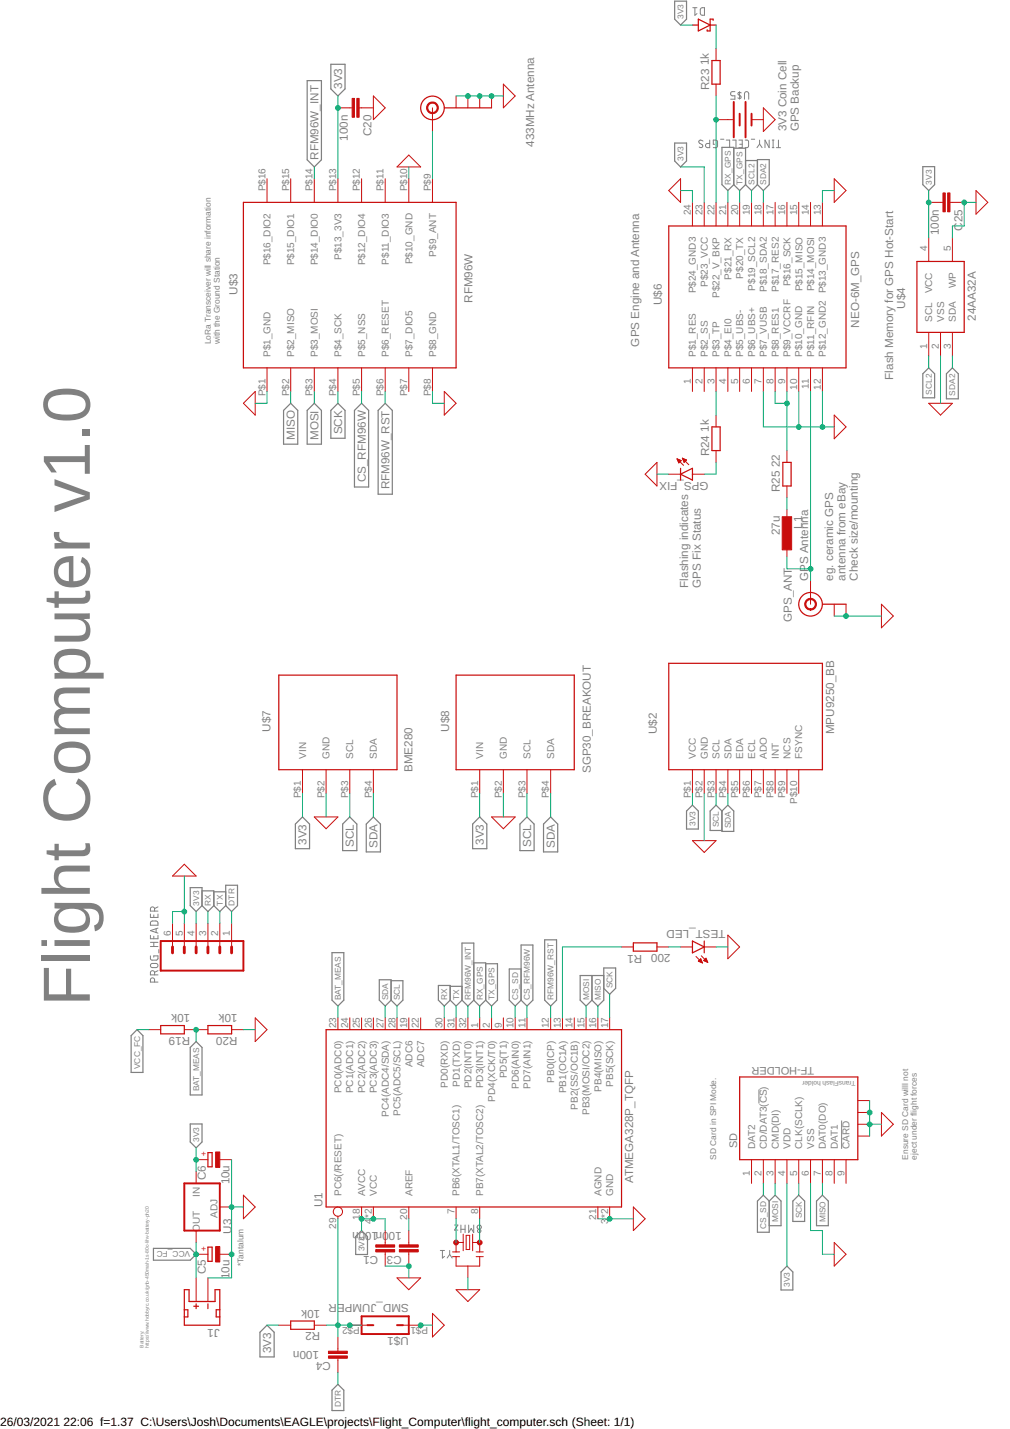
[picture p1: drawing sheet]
<svg xmlns="http://www.w3.org/2000/svg" width="297mm" height="420mm" viewBox="0 0 297 420" stroke-linecap="round" stroke-linejoin="round" font-family="sans-serif">
<g fill="none" stroke="#808080" stroke-width=".29">
<path d="M203.8 2.3h1.2M204.4 2.3v2.2l.6-.5M206.1 2.5l.3-.2h.8v2.2h-.8l-.4-.4zM216.1 26.9h-.7a.62 .62 0 0 0-.5 .7 .62 .62 0 0 0 .5 .6h.7v1h-1.2M217.5 26.9v2.3M218 27.3a.51 .51 0 0 0-.7-.2 .51 .51 0 0 0-.2 .7l.8 .5a.51 .51 0 0 1-.2 .7 .51 .51 0 0 1-.7-.2M218.9 29.2v-1.6a.62 .62 0 0 1 .7-.7 .62 .62 0 0 1 .6 .7v1.6M206.8 41.5a.64 .64 0 0 0-.8-.4 .64 .64 0 0 0-.5 .7l.9 .7a.56 .56 0 0 1 .1 .8 .56 .56 0 0 1-.9-.1M208.7 41.2v2.2h-.6a.61 .61 0 0 1-.6-.6 .61 .61 0 0 1 .6-.6h.6M210.2 42.4h-.4v-1.2l1 .1 .2 .4v1.4l-.3 .3h-.9M211.9 40.9h1M213.6 41.2h1v2.2"/>
<path d="M215.5 41.2h1v2.2M217.3 41.2h1v2.2h-1M217.6 42.4h.7M219.2 41.2h.6l.4 .5-.1 1.4-.2 .3h-.7M221 40.9h1M223.4 42.4l.7 1M223.4 42.4l-.8 1M223.4 41.2v1.2M226.2 41.2v2.2l-1.2-2.2v2.2M227.1 43.4h.5M227.1 41.2h.5M227.4 41.2v2.2"/>
<path d="M228.3 43.4h1.3M228.9 41.2v2.2M44.2 268.8v.9h2.3v-.9M44.2 275v1h2.3v-1M44.2 278.3h2.3M44.2 277.1h2.3M44.3 271l.6-.2h1.1l.4 .4 .1 .8h-2.3zM45.2 269v.7M45.2 275.3v.7M45.2 277.1v1.2M45.5 267.9v-.6a.61 .61 0 0 0-.6-.7 .61 .61 0 0 0-.7 .7v.6h2.3M45.9 273.1v1.1"/>
<path d="M46.5 272.9l-2.3 .7 2.3 .8M46.5 266.6l-1 .5M46.7 279.2v1M44.2 281.1l.1 .9 .3 .3h1.5l.3-.3 .1-.9h-1.3v.3M44.5 283.4l1.3-.1a.61 .61 0 0 1 .7 .6 .61 .61 0 0 1-.7 .6h-.9a.62 .62 0 0 1-.6-.4 .62 .62 0 0 1 .2-.7zM45.5 288.8v-.7a.61 .61 0 0 0-.6-.6 .61 .61 0 0 0-.7 .6v.7h2.3M45.5 286.6v-.6a.61 .61 0 0 0-.6-.6 .61 .61 0 0 0-.7 .6v.6h2.3M46.5 285.4l-1 .5M223.2 320.4v4M247.5 329.5v8.3M129.5 367.7h1.2M130.1 367.7v2.2l.6-.5"/>
<path d="M132.2 368.9l.8 1M132.2 368.9l-.7 1M132.2 367.7v1.2M133.7 360.2h1l-1 1.5h1M135.6 361.4h1.2M135.6 360.2v2.2M136.8 360.2v2.2M137.8 360.2v2.2l.8-1.2 .7 1.2v-2.2"/>
<circle cx="140.9" cy="360.8" r=".62"/>
<circle cx="140.9" cy="361.9" r=".49"/>
</g>
<g fill="none" stroke="#808080" stroke-width=".36">
<path d="M97.3 18.9h4.2v7.2l-2.1 2.1-2.1-2.1zM198.4 .3h3.5v5.3l-1.7 1.8-1.8-1.8zM90.3 23.7h4.2v23.3l-2.1 2.1-2.1-2.1zM198.4 42.1h3.5v5.2l-1.7 1.8-1.8-1.8zM212.3 43.3h3.5v11l-1.7 1.7-1.8-1.7zM215.8 54.3l1.7 1.7 1.8-1.7M215.8 43.6h3.5v10.7M219.3 54.3l1.7 1.7 1.8-1.7M219.3 47.2h3.5M222.8 46.9h3.4v7.4l-1.7 1.7-1.7-1.7zM271.4 49h3.5v5.3l-1.8 1.7-1.7-1.7zM99.4 118.6l2.1 2.1v8.2h-4.2v-8.2z"/>
<path d="M106.3 118.6l2.1 2.1v22.5h-4.2v-22.5zM113.3 118.6l2.1 2.1v24.6h-4.2v-24.6zM273.1 108.2l1.8 1.7v7.1h-3.5v-7.1zM278.3 109.9l1.8-1.7 1.7 1.7v7.4h-3.5zM83.4 120.7l2.1-2.1 2.1 2.1v9.9h-4.2zM90.3 120.7l2.1-2.1 2.1 2.1v9.9h-4.2zM203.6 236.7l1.8 1.8v5.3h-3.5v-5.3zM212.3 238.5l-1.7-1.8-1.7 1.8v5.7h3.4M214.1 236.7l1.7 1.8v6h-3.5v-6zM86.9 242.3l2.1-2.1 2 2.1v7.2h-4.1zM100.8 242.3l2.1-2.1 2 2.1v7.8h-4.1zM107.7 242.3l2.1-2.1 2.1 2.1v8.2h-4.2z"/>
<path d="M141.1 240.2l2.1 2.1v7.2h-4.2v-7.2zM155 240.2l2.1 2.1v7.8h-4.2v-7.8zM161.9 240.2l2.1 2.1v8.2h-4.1v-8.2zM55.9 261h3.5v5.3l-1.7 1.7-1.8-1.7zM59.4 266.3l1.8 1.7 1.7-1.7M59.4 261.9h3.5v4.4M62.9 266.3l1.7 1.7 1.8-1.7M62.9 262.2h3.5M66.4 260.3h3.4v6l-1.7 1.7-1.7-1.7zM153.2 277.9h3.5v16.2l-1.7 1.7-1.8-1.7zM160.2 276.3h3.5v17.8l-1.8 1.7-1.7-1.7zM97.6 280.1h3.5v14l-1.7 1.7-1.8-1.7z"/>
<path d="M111.5 288.1h3.5v6l-1.7 1.7-1.8-1.7zM115 288.4h3.5v5.7l-1.7 1.7-1.8-1.7M128.9 289.8h3.5v4.3l-1.7 1.7-1.8-1.7zM132.4 294.1l1.7 1.7 1.8-1.7M132.4 290h3.5M135.9 294.1l1.7 1.7 1.7-1.7M135.9 294.1v-16.8h3.4v16.8M139.3 294.1l1.8 1.7 1.7-1.7M139.3 283.1h3.5v11M142.8 283.4h3.5v10.7l-1.7 1.7-1.8-1.7M153.2 284.9h-3.4v9.2l1.7 1.7 1.7-1.7M174.1 286.8v7.3"/>
<path d="M177.6 286.8h-7v7.3l1.8 1.7 1.7-1.7M177.6 290.6l1.7 1.7 1.8-1.7v-6h-3.5v9.5l-1.8 1.7-1.7-1.7M40.3 302.7l1.7 1.8v10.8h-3.4v-10.8zM55.9 308l1.8-1.8 1.7 1.8v13.9h-3.5zM55.9 330.5h3.5v5.3l-1.7 1.7-1.8-1.7zM222.8 353.1l1.7-1.7 1.7 1.7v9.2h-3.4zM226.2 353.1l1.8-1.7 1.7 1.7v7.3h-3.5M234.9 351.4l1.7 1.7v6h-3.4v-6zM240.1 353.1l1.8-1.7 1.7 1.7v7.3h-3.5zM45.1 367.1h10.8l1.8 1.7-1.8 1.7h-10.8zM106.3 361.8l1.8 1.8v5.3h-3.5v-5.3zM231.4 372.3l1.8 1.7v5.3h-3.5v-5.3z"/>
<path d="M78.5 389.6l2.1 2.1v7.3h-4.1v-7.3zM97.6 408.7l1.8-1.7 1.7 1.7v6h-3.5z"/>
</g>
<g fill="none" stroke="#c90d0c" stroke-width=".36">
<path d="M203.6 7.4h1.8M205.4 5.6l3.5 1.8-3.5 1.7zM208.9 7.4h1.7M209.4 17.8h2.4v6.9h-2.4zM209.7 6v-.4h-.8v3.5h-.9v-.3M130.7 31.7h13.9M71.6 59.5h62.5v48.7h-62.5zM196.7 66.4h52.1v41.8h-52.1zM269.7 76.9h13.9v20.8h-13.9zM200.2 139.4l3.4-1.7v3.5zM200.2 137.7v3.5M209.4 125.5h2.4v7h-2.4z"/>
<path d="M230.2 136h2.5v6.9h-2.5zM241.9 177.7h6.9M82 198.5h34.8v27.8h-34.8zM134.1 198.5h34.8v27.8h-34.8zM196.7 195h45.2v31.3h-45.2zM186.3 277.2h6.9v2.5h-6.9zM203.6 276.7l3.5 1.7-3.5 1.8zM207.1 276.7v3.5M47.3 301.5h6.9v2.5h-6.9zM61.2 301.5h6.9v2.5h-6.9zM95.9 302.7h86.9v52.2h-86.9zM217.5 316.7h34.8v24.3h-34.8z"/>
<path d="M61.2 338.9h1.2v4.2h-1.2zM54.2 379.2h1.4v3.5h7.6v-3.5h1.4v10.4h-10.4zM61.2 366.7h1.2v4.2h-1.2zM54.2 385.1h1v2.1h-1M57 384.1h1.4M57.7 383.4v1.4M61.2 383.4v1.4M64.6 385.1h-1v2.1h1M85.5 388.4h6.9v2.4h-6.9z"/>
<circle cx="127.2" cy="31.7" r="3.5"/>
<circle cx="238.4" cy="177.7" r="3.5"/>
</g>
<g fill="none" stroke="#c90d0c" stroke-width=".29">
<path d="M210.6 14.3v3.5M99.4 31.7h4.1M105.6 31.7h4.2M109.8 28.2l3.5 3.5-3.5 3.5zM127.2 31.7v7M134.1 28.2v3.5M137.6 28.2v3.5M141.1 28.2v3.5M144.6 28.2v3.5M148 24.7l3.5 3.5-3.5 3.5zM210.6 35.2h4.9M210.6 24.7v3.5"/>
<path d="M221 35.2h3.5M224.5 31.7l3.5 3.5-3.5 3.5zM78.5 52.6v6.9M85.5 52.6v6.9M92.4 52.6v6.9M99.4 52.6v6.9M106.3 52.6v6.9M113.3 52.6v6.9M120.2 52.6v6.9M120.2 45.6l3.5 3.5h-6.9zM127.2 52.6v6.9M200.2 52.6v6.9l-3.5-3.5z"/>
<path d="M203.6 59.5v6.9M207.1 59.5v6.9M210.6 59.5v6.9M214.1 59.5v6.9M217.5 59.5v6.9M221 59.5v6.9M224.5 59.5v6.9M228 59.5v6.9M231.4 59.5v6.9M234.9 59.5v6.9M238.4 59.5v6.9M241.9 59.5v6.9"/>
<path d="M245.3 52.6l3.5 3.4-3.5 3.5zM273.1 59.5h4.2M279.4 59.5h4.2M287 56l3.5 3.5-3.5 3.5zM273.1 69.9v7M280.1 69.9v7M273.1 97.7v7M276.6 97.7v7M280.1 97.7v7M75.1 115.1v6.9l-3.5-3.4zM78.5 108.2v6.9M85.5 108.2v6.9"/>
<path d="M92.4 108.2v6.9M99.4 108.2v6.9M106.3 108.2v6.9M113.3 108.2v6.9M120.2 108.2v6.9M127.2 108.2v6.9M130.7 115.1l3.4 3.5-3.4 3.4zM203.6 108.2v6.9M207.1 108.2v6.9M210.6 108.2v6.9M214.1 108.2v6.9M217.5 108.2v6.9"/>
<path d="M221 108.2v6.9M224.5 108.2v6.9M228 108.2v6.9M231.4 108.2v6.9M234.9 108.2v6.9M238.4 108.2v6.9M241.9 108.2v6.9M273.1 118.6h7l-3.5 3.4zM193.2 136v6.9l-3.5-3.5zM196.7 139.4h3.5M199.1 134.9l1.9 1.9M199.1 134.9l1.2 .5-.7 .7z"/>
<path d="M199.2 135v.2M199.4 135v.6M199.6 135.1v.9M199.8 135.2v.8M199.9 135.3v.5M200.1 135.3v.4M200.3 135.4v.1M200.7 134.7l1.9 2M200.7 134.7l1.2 .6M200.7 134.7l.5 1.3 .7-.7M200.8 134.8v.3M201 134.9v.6"/>
<path d="M201.2 135v.9M201.4 135v.8M201.5 135.1v.5M201.7 135.2v.2M201.9 135.3h.1M203.6 139.4h3.5M210.6 122v3.5M210.6 132.5v3.5M231.4 132.5v3.5M245.3 122l3.5 3.5-3.5 3.5zM231.4 142.9v3.5M231.4 149.9v3.4"/>
<path d="M231.4 160.3v3.4M238.4 170.7v7M245.3 177.7v3.4M248.8 177.7v3.4M259.2 177.7l3.5 3.4-3.5 3.5zM89 226.3v7M95.9 226.3v7M102.9 226.3v7M109.8 226.3v7M141.1 226.3v7M148 226.3v7M155 226.3v7"/>
<path d="M161.9 226.3v7M203.6 226.3v7M207.1 226.3v7M210.6 226.3v7M214.1 226.3v7M217.5 226.3v7M221 226.3v7M224.5 226.3v7M228 226.3v7M231.4 226.3v7M234.9 226.3v7M54.2 254.1l3.5 3.5h-7z"/>
<path d="M92.4 240.2h7l-3.5 3.5zM144.6 240.2h6.9l-3.5 3.5zM203.6 247.2h7l-3.5 3.4zM50.7 271.5v6.9M54.2 271.5v6.9M57.7 271.5v6.9M61.2 271.5v6.9M64.6 271.5v6.9M68.1 271.5v6.9M182.8 278.4h3.5M193.2 278.4h3.5M200.2 278.4h3.4"/>
<path d="M207.1 278.4h3.5M214.1 275l3.4 3.4-3.4 3.5zM75.1 299.3l3.4 3.4-3.4 3.5zM99.4 299.3v3.4M102.9 299.3v3.4M106.3 299.3v3.4M109.8 299.3v3.4M113.3 299.3v3.4M116.8 299.3v3.4M120.2 299.3v3.4M123.7 299.3v3.4M130.7 299.3v3.4"/>
<path d="M134.1 299.3v3.4M137.6 299.3v3.4M141.1 299.3v3.4M144.6 299.3v3.4M148 299.3v3.4M151.5 299.3v3.4M155 299.3v3.4M161.9 299.3v3.4M165.4 299.3v3.4M168.9 299.3v3.4M172.4 299.3v3.4M175.8 299.3v3.4"/>
<path d="M179.3 299.3v3.4M204.7 281.2l1.9 1.9M205.4 282.6l.7-.7 .5 1.2zM205.4 282.6h.1M205.6 282.4v.3M205.8 282.2v.6M206 282v.9M206.1 282v.9M206.2 281l2 2M206.3 282.4v.6M206.5 282.9v.2M207 282.4h.1"/>
<path d="M207.2 282.2v.3M207.4 282v.6M207.5 281.8v.9M207.6 281.7l.6 1.3-1.3-.6zM207.7 281.9v.9M207.9 282.3v.5M208.1 282.8v.1M43.8 302.7h3.5M54.2 302.7h7M68.1 302.7h3.5M252.3 334h3.5M252.3 330.6h3.5"/>
<path d="M252.3 327.1h3.5M252.3 323.6h3.5M259.2 327.1l3.5 3.5-3.5 3.4zM57.7 344.5v3.4M57.7 341h3.5M64.6 354.9h3.5M64.6 341h3.5M71.6 351.4l3.5 3.5-3.5 3.5zM99.4 357.6v.8M106.3 354.9v3.5M109.8 354.9v3.5M120.2 354.9v3.5"/>
<path d="M134.1 354.9v3.5M141.1 354.9v3.5M175.8 354.9v3.5M179.3 354.9v3.5M186.3 354.9l3.4 3.5-3.4 3.4zM221 341v6.9M224.5 341v6.9M228 341v6.9M231.4 341v6.9M234.9 341v6.9M238.4 341v6.9M241.9 341v6.9"/>
<path d="M245.3 341v6.9M248.8 341v6.9M57.7 361.8v3.5M57.7 375.7v7M57.7 368.8h3.5M61.2 375.7v7M64.6 368.8h3.5M113.3 361.8v4.2M113.3 368.1v4.2M116.8 375.7h6.9l-3.5 3.5zM120.2 361.8v4.2M120.2 368.1v4.2"/>
<path d="M133.1 368.1h2.1M133.1 369.5h2.1M134.1 369.5v2.8h7v-2.8M134.1 379.2h7l-3.5 3.5zM136.2 365.3h-2.1v2.8M136.2 362.9v4.8M137.1 363.2h1v4.2h-1zM137.6 372.3v3.4M139 365.3h2.1v2.8M139 362.9v4.8M140 368.1h2.1M140 369.5h2.1"/>
<path d="M245.3 365.3l3.5 3.5-3.5 3.5zM82 389.6h3.5M92.4 389.6h3.5M99.4 393.1v4.2M99.4 399.4v4.1M102.9 389.6h5.2M118.5 389.6h5.2M127.2 386.2l3.5 3.4-3.5 3.5z"/>
<circle cx="99.4" cy="356.3" r="1.35"/>
</g>
<path d="M215.8 30v10.4M217.5 33.4v3.5M219.3 30v10.4M221 33.4v3.5M47.3 276.7h24.3v8.7h-24.3zM54.2 347.9h10.4v13.9h-10.4zM106.3 387h13.9v5.2h-13.9zM108.1 389.6h1.7M116.8 389.6h1.7" fill="none" stroke="#c90d0c" stroke-width=".57"/>
<path d="M50.7 278.4v1.8M54.2 278.4v1.8M57.7 278.4v1.8M61.2 278.4v1.8M64.6 278.4v1.8M68.1 278.4v1.8" fill="none" stroke="#c90d0c" stroke-width=".85"/>
<g fill="#c90d0c" stroke="#c90d0c" stroke-width=".29">
<path d="M63.4 366.5h1.2v4.6h-1.2z"/>
<path d="M63.4 338.7h1.2v4.5h-1.2z"/>
<path d="M103.6 28.9h.6v5.6h-.6z"/>
<path d="M104.9 28.9h.7v5.6h-.7z"/>
<path d="M230 151.9h2.8v9.8h-2.8z"/>
<path d="M277.3 56.7h.7v5.6h-.7z"/>
<path d="M278.7 56.7h.7v5.6h-.7z"/>
<path d="M117.5 366h5.5v.7h-5.5z"/>
<path d="M117.5 367.4h5.5v.7h-5.5z"/>
<path d="M96.6 397.3h5.6v.7h-5.6z"/>
<path d="M96.6 398.7h5.6v.7h-5.6z"/>
<path d="M110.5 366h5.6v.7h-5.6z"/>
<path d="M110.5 367.4h5.6v.7h-5.6z"/>
</g>
<g fill="#c90d0c" stroke="#c90d0c" stroke-width=".29">
<path d="M237.1 176.5a1.73 1.73 0 0 1 2.9 .5 1.73 1.73 0 0 1-1.6 2.4v-.4a1.39 1.39 0 0 1-1.2-2 1.39 1.39 0 0 1 2.4-.2 1.39 1.39 0 0 1-.9 2.2h-.3v.4a1.73 1.73 0 0 1-1.6-1.1 1.73 1.73 0 0 1 .3-1.8z" fill-rule="evenodd"/>
<path d="M125.9 30.5a1.72 1.72 0 0 1 2.9 .5 1.72 1.72 0 0 1-1.6 2.4v-.3a1.38 1.38 0 0 1-1.3-2 1.38 1.38 0 0 1 2.3-.3 1.38 1.38 0 0 1-.7 2.2l-.3 .1v.3a1.73 1.73 0 0 1-1.6-1 1.73 1.73 0 0 1 .3-1.9z" fill-rule="evenodd"/>
<circle cx="134.1" cy="365.3" r=".7"/>
<circle cx="141.1" cy="365.3" r=".7"/>
</g>
<g fill="none" stroke="#0dab76" stroke-width=".29">
<path d="M200.2 7.4h3.4M210.6 7.4v6.9M99.4 28.2v24.4M127.2 38.7v13.9M134.1 28.2h13.9M210.6 28.2v31.3M92.4 49.1v3.5M120.2 49.1v3.5M200.2 56h3.4v3.5M200.2 49.1h6.9v10.4M214.1 56v3.5M217.5 56v3.5"/>
<path d="M221 56v3.5M224.5 56v3.5M245.3 56h-3.4v3.5M273.1 56v13.9M287 59.5h-3.4v6.9h-3.5v3.5M78.5 115.1v3.5h-3.4M85.5 115.1v3.5M92.4 115.1v3.5M99.4 115.1v3.5M106.3 115.1v3.5M113.3 115.1v3.5M127.2 115.1v3.5h3.5"/>
<path d="M210.6 115.1v6.9M224.5 115.1v10.4h20.8M228 115.1v3.5h3.4M231.4 115.1v17.4M234.9 115.1v10.4M238.4 115.1v55.6M241.9 115.1v10.4M273.1 104.7v3.5M276.6 104.7v13.9M280.1 104.7v3.5M193.2 139.4h3.5M210.6 136v3.4h-3.5"/>
<path d="M231.4 146.4v3.5M231.4 163.7v3.5h7M245.3 181.1h13.9M89 233.3v6.9M95.9 233.3v6.9M102.9 233.3v6.9M109.8 233.3v6.9M141.1 233.3v6.9M148 233.3v6.9M155 233.3v6.9M161.9 233.3v6.9M203.6 233.3v3.4"/>
<path d="M207.1 233.3v13.9M210.6 233.3v3.4M214.1 233.3v3.4M54.2 257.6v13.9M54.2 268h-3.5v3.5M57.7 268v3.5M61.2 268v3.5M64.6 268v3.5M68.1 268v3.5M182.8 278.4h-17.4v20.9M196.7 278.4h3.5M210.6 278.4h3.5"/>
<path d="M99.4 295.8v3.5M113.3 295.8v3.5M116.8 295.8v3.5M130.7 295.8v3.5M134.1 295.8v3.5M137.6 295.8v3.5M141.1 295.8v3.5M144.6 295.8v3.5M151.5 295.8v3.5M155 295.8v3.5M161.9 295.8v3.5M172.4 295.8v3.5"/>
<path d="M175.8 295.8v3.5M179.3 292.3v7M40.3 302.7h3.5M57.7 302.7v3.5M71.6 302.7h3.5M57.7 337.5v7M255.8 323.6v10.4M255.8 330.6h3.4M68.1 341v34.7h-6.9M68.1 354.9h3.5M99.4 358.4v34.7M120.2 358.4v3.4"/>
<path d="M134.1 358.4v6.9M141.1 358.4v6.9M175.8 358.4h10.5M224.5 347.9v3.5M228 347.9v3.5M231.4 347.9v24.4M234.9 347.9v3.5M238.4 347.9v13.9h3.5v7h3.4M241.9 347.9v3.5M57.7 365.3v10.4M106.3 361.8v-3.4h7v3.4M113.3 372.3h6.9v3.4"/>
<path d="M137.6 375.7v3.5M78.5 389.6h3.5M95.9 389.6h10.4M123.7 389.6h3.5M99.4 403.5v3.5"/>
</g>
<g fill="#0dab76" stroke="#0dab76" stroke-width=".29">
<circle cx="179.3" cy="358.4" r=".7"/>
<circle cx="54.2" cy="268" r=".7"/>
<circle cx="68.1" cy="354.9" r=".7"/>
<circle cx="68.1" cy="368.8" r=".7"/>
<circle cx="234.9" cy="125.5" r=".7"/>
<circle cx="241.9" cy="125.5" r=".7"/>
<circle cx="248.8" cy="181.1" r=".7"/>
<circle cx="283.6" cy="59.5" r=".7"/>
<circle cx="120.2" cy="372.3" r=".7"/>
<circle cx="255.8" cy="330.6" r=".7"/>
<circle cx="255.8" cy="327.1" r=".7"/>
<circle cx="123.7" cy="389.7" r=".7"/>
<circle cx="137.6" cy="28.2" r=".7"/>
<circle cx="141.1" cy="28.2" r=".7"/>
<circle cx="144.6" cy="28.2" r=".7"/>
<circle cx="57.7" cy="341" r=".7"/>
<circle cx="99.4" cy="31.7" r=".7"/>
<circle cx="273.1" cy="59.5" r=".7"/>
<circle cx="106.3" cy="358.4" r=".7"/>
<circle cx="109.8" cy="358.4" r=".7"/>
<circle cx="57.7" cy="302.8" r=".7"/>
<circle cx="210.6" cy="35.2" r=".7"/>
<circle cx="231.4" cy="118.6" r=".7"/>
<circle cx="238.4" cy="167.3" r=".7"/>
<circle cx="57.7" cy="368.8" r=".7"/>
<circle cx="99.4" cy="389.7" r=".7"/>
<circle cx="102.9" cy="389.7" r=".7"/>
</g>
<text font-size="19.6" fill="#808080" x="26.4" y="295.8" transform="rotate(-90 26.4 295.8)">Flight Computer v1.0</text>
<g font-size="3.5">
<text x="0" y="419.2">26/03/2021</text>
<text x="18.7" y="419.2">22:06 f=1.37 C:\Users\Josh\Documents\EAGLE\projects\Flight_Computer\flight_computer.sch (Sheet: 1/1)</text>
</g>
<g font-size="3.4" fill="#808080">
<text x="208.5" y="19.2" transform="rotate(-90 208.5 19.2)">1k</text>
<text x="100.6" y="26.1" transform="rotate(-90 100.6 26.1)">3V3</text>
<text x="208.5" y="26.5" transform="rotate(-90 208.5 26.5)">R23</text>
<text x="102.3" y="41.4" transform="rotate(-90 102.3 41.4)">100n</text>
<text x="109.3" y="40.1" transform="rotate(-90 109.3 40.1)">C20</text>
<text x="231.3" y="38.7" transform="rotate(-90 231.3 38.7)">3V3 Coin Cell</text>
<text x="234.9" y="38.7" transform="rotate(-90 234.9 38.7)">GPS Backup</text>
<text x="93.7" y="47" transform="rotate(-90 93.7 47)">RFM96W_INT</text>
<text x="157.1" y="43.2" transform="rotate(-90 157.1 43.2)">433MHz Antenna</text>
<text x="283" y="65.4" transform="rotate(-90 283 65.4)">25</text>
<text x="276.1" y="69.2" transform="rotate(-90 276.1 69.2)">100n</text>
<text x="283" y="67.9" transform="rotate(-90 283 67.9)">C</text>
<text x="69.8" y="86.6" transform="rotate(-90 69.8 86.6)">U$3</text>
<text x="139" y="89" transform="rotate(-90 139 89)">RFM96W</text>
<text x="194.6" y="89.7" transform="rotate(-90 194.6 89.7)">U$6</text>
<text x="266.2" y="90.8" transform="rotate(-90 266.2 90.8)">U$4</text>
<text x="287" y="94.3" transform="rotate(-90 287 94.3)">24AA32A</text>
<text x="188" y="101.9" transform="rotate(-90 188 101.9)">GPS Engine and Antenna</text>
<text x="252.6" y="96.3" transform="rotate(-90 252.6 96.3)">NEO-6M_GPS</text>
<text x="262.7" y="111.6" transform="rotate(-90 262.7 111.6)">Flash Memory for GPS Hot-Start</text>
<text x="86.7" y="129.4" transform="rotate(-90 86.7 129.4)">MISO</text>
<text x="93.7" y="129.4" transform="rotate(-90 93.7 129.4)">MOSI</text>
<text x="100.6" y="127.7" transform="rotate(-90 100.6 127.7)">SCK</text>
<text x="208.5" y="126.9" transform="rotate(-90 208.5 126.9)">1k</text>
<text x="208.5" y="134.2" transform="rotate(-90 208.5 134.2)">R24</text>
<text x="229.4" y="137.3" transform="rotate(-90 229.4 137.3)">22</text>
<text x="107.6" y="141.8" transform="rotate(-90 107.6 141.8)">CS_RFM96W</text>
<text x="114.5" y="143.9" transform="rotate(-90 114.5 143.9)">RFM96W_RST</text>
<text x="208.4" y="141.9" transform="rotate(-180 208.4 141.9)">GPS_FIX</text>
<text x="229.4" y="144.6" transform="rotate(-90 229.4 144.6)">R25</text>
<text x="235.9" y="155.4" transform="rotate(-90 235.9 155.4)">L1</text>
<text x="229.4" y="157.3" transform="rotate(-90 229.4 157.3)">27u</text>
<text x="202.4" y="172.8" transform="rotate(-90 202.4 172.8)">Flashing indicates</text>
<text x="206.1" y="172.8" transform="rotate(-90 206.1 172.8)">GPS Fix Status</text>
<text x="237.7" y="170.7" transform="rotate(-90 237.7 170.7)">GPS Antenna</text>
<text x="245" y="170.7" transform="rotate(-90 245 170.7)">eg. ceramic GPS</text>
<text x="248.6" y="170.7" transform="rotate(-90 248.6 170.7)">antenna from eBay</text>
<text x="252.3" y="170.7" transform="rotate(-90 252.3 170.7)">Check size/mounting</text>
<text x="232.8" y="182.9" transform="rotate(-90 232.8 182.9)">GPS_ANT</text>
<text x="79.6" y="215.2" transform="rotate(-90 79.6 215.2)">U$7</text>
<text x="132.1" y="215.2" transform="rotate(-90 132.1 215.2)">U$8</text>
<text x="193.2" y="215.9" transform="rotate(-90 193.2 215.9)">U$2</text>
<text x="245.3" y="215.9" transform="rotate(-90 245.3 215.9)">MPU9250_BB</text>
<text x="121.3" y="227" transform="rotate(-90 121.3 227)">BME280</text>
<text x="173.8" y="227.3" transform="rotate(-90 173.8 227.3)">SGP30_BREAKOUT</text>
<text x="90.2" y="248.4" transform="rotate(-90 90.2 248.4)">3V3</text>
<text x="104.1" y="249" transform="rotate(-90 104.1 249)">SCL</text>
<text x="111" y="249.3" transform="rotate(-90 111 249.3)">SDA</text>
<text x="142.3" y="248.4" transform="rotate(-90 142.3 248.4)">3V3</text>
<text x="156.2" y="249" transform="rotate(-90 156.2 249)">SCL</text>
<text x="163.2" y="249.3" transform="rotate(-90 163.2 249.3)">SDA</text>
<text x="213.4" y="273.6" transform="rotate(-180 213.4 273.6)">TEST_LED</text>
<text x="188.9" y="280.9" transform="rotate(-180 188.9 280.9)">R1</text>
<text x="197.2" y="280.5" transform="rotate(-180 197.2 280.5)">200</text>
<text x="55.9" y="298.2" transform="rotate(-180 55.9 298.2)">10k</text>
<text x="69.8" y="298.2" transform="rotate(-180 69.8 298.2)">10k</text>
<text x="55.9" y="304.8" transform="rotate(-180 55.9 304.8)">R19</text>
<text x="69.8" y="304.8" transform="rotate(-180 69.8 304.8)">R20</text>
<text x="60.5" y="346.9" transform="rotate(-90 60.5 346.9)">C6</text>
<text x="186.3" y="347.9" transform="rotate(-90 186.3 347.9)">ATMEGA328P_TQFP</text>
<text x="67.4" y="348.3" transform="rotate(-90 67.4 348.3)">10u</text>
<text x="94.9" y="354.9" transform="rotate(-90 94.9 354.9)">U1</text>
<text x="68.1" y="362.7" transform="rotate(-90 68.1 362.7)">U3</text>
<text x="112.4" y="362.4" transform="rotate(-180 112.4 362.4)">n100n</text>
<text x="118.2" y="362.4" transform="rotate(-180 118.2 362.4)">100</text>
<text x="111.2" y="369.3" transform="rotate(-180 111.2 369.3)">C1</text>
<text x="118.2" y="369.3" transform="rotate(-180 118.2 369.3)">C3</text>
<text x="60.5" y="374.7" transform="rotate(-90 60.5 374.7)">C5</text>
<text x="67.4" y="376.1" transform="rotate(-90 67.4 376.1)">10u</text>
<text x="99.1" y="383.6" transform="rotate(-180 99.1 383.6)">R</text>
<text x="120.2" y="383.6" transform="rotate(-180 120.2 383.6)">SMD_JUMPE</text>
<text x="94.2" y="385.1" transform="rotate(-180 94.2 385.1)">10k</text>
<text x="64.6" y="390.7" transform="rotate(-180 64.6 390.7)">J1</text>
<text x="94.2" y="391.7" transform="rotate(-180 94.2 391.7)">R2</text>
<text x="120.2" y="393.1" transform="rotate(-180 120.2 393.1)">U$1</text>
<text x="79.8" y="397.8" transform="rotate(-90 79.8 397.8)">3V3</text>
<text x="93.8" y="397.1" transform="rotate(-180 93.8 397.1)">100n</text>
<text x="97.3" y="400.6" transform="rotate(-180 97.3 400.6)">C4</text>
</g>
<g font-size="3.2" fill="#808080">
<text x="239.5" y="313.7" transform="rotate(-180 239.5 313.7)">TF-HOLDER</text>
<text x="216.8" y="337.5" transform="rotate(-90 216.8 337.5)">SD</text>
</g>
<g font-size="2.9" fill="#808080">
<text x="78" y="56.3" transform="rotate(-90 78 56.3)">P$16</text>
<text x="85" y="56.3" transform="rotate(-90 85 56.3)">P$15</text>
<text x="91.9" y="56.3" transform="rotate(-90 91.9 56.3)">P$14</text>
<text x="98.9" y="56.3" transform="rotate(-90 98.9 56.3)">P$13</text>
<text x="105.8" y="56.3" transform="rotate(-90 105.8 56.3)">P$12</text>
<text x="112.8" y="56.3" transform="rotate(-90 112.8 56.3)">P$11</text>
<text x="119.7" y="56.3" transform="rotate(-90 119.7 56.3)">P$10</text>
<text x="126.7" y="56.3" transform="rotate(-90 126.7 56.3)">P$9</text>
<text x="203.2" y="63.3" transform="rotate(-90 203.2 63.3)">24</text>
<text x="206.6" y="63.3" transform="rotate(-90 206.6 63.3)">23</text>
<text x="210.1" y="63.3" transform="rotate(-90 210.1 63.3)">22</text>
<text x="213.6" y="63.3" transform="rotate(-90 213.6 63.3)">21</text>
<text x="217.1" y="63.3" transform="rotate(-90 217.1 63.3)">20</text>
<text x="220.5" y="63.3" transform="rotate(-90 220.5 63.3)">19</text>
<text x="224" y="63.3" transform="rotate(-90 224 63.3)">18</text>
<text x="227.5" y="63.3" transform="rotate(-90 227.5 63.3)">17</text>
<text x="231" y="63.3" transform="rotate(-90 231 63.3)">16</text>
<text x="234.4" y="63.3" transform="rotate(-90 234.4 63.3)">15</text>
<text x="237.9" y="63.3" transform="rotate(-90 237.9 63.3)">14</text>
<text x="241.4" y="63.3" transform="rotate(-90 241.4 63.3)">13</text>
<text x="100.4" y="76.4" transform="rotate(-90 100.4 76.4)">P$13_3V3</text>
<text x="114.3" y="77.8" transform="rotate(-90 114.3 77.8)">P$11_DIO3</text>
<text x="121.3" y="77.7" transform="rotate(-90 121.3 77.7)">P$10_GND</text>
<text x="128.2" y="75.4" transform="rotate(-90 128.2 75.4)">P$9_ANT</text>
<text x="272.7" y="73.7" transform="rotate(-90 272.7 73.7)">4</text>
<text x="279.6" y="73.7" transform="rotate(-90 279.6 73.7)">5</text>
<text x="79.6" y="78" transform="rotate(-90 79.6 78)">P$16_DIO2</text>
<text x="86.5" y="78" transform="rotate(-90 86.5 78)">P$15_DIO1</text>
<text x="93.5" y="78" transform="rotate(-90 93.5 78)">P$14_DIO0</text>
<text x="107.4" y="78" transform="rotate(-90 107.4 78)">P$12_DIO4</text>
<text x="215.1" y="82.2" transform="rotate(-90 215.1 82.2)">P$21_RX</text>
<text x="218.6" y="81.9" transform="rotate(-90 218.6 81.9)">P$20_TX</text>
<text x="204.7" y="86.3" transform="rotate(-90 204.7 86.3)">P$24_GND3</text>
<text x="208.2" y="84.3" transform="rotate(-90 208.2 84.3)">P$23_VCC</text>
<text x="211.6" y="87.6" transform="rotate(-90 211.6 87.6)">P$22_V_BKP</text>
<text x="222.1" y="85.5" transform="rotate(-90 222.1 85.5)">P$19_SCL2</text>
<text x="225.5" y="85.8" transform="rotate(-90 225.5 85.8)">P$18_SDA2</text>
<text x="229" y="85.8" transform="rotate(-90 229 85.8)">P$17_RES2</text>
<text x="232.5" y="84.2" transform="rotate(-90 232.5 84.2)">P$16_SCK</text>
<text x="236" y="85.7" transform="rotate(-90 236 85.7)">P$15_MISO</text>
<text x="239.4" y="85.7" transform="rotate(-90 239.4 85.7)">P$14_MOSI</text>
<text x="274.2" y="86.3" transform="rotate(-90 274.2 86.3)">VCC</text>
<text x="281.1" y="84.8" transform="rotate(-90 281.1 84.8)">WP</text>
<text x="274.2" y="94.5" transform="rotate(-90 274.2 94.5)">SCL</text>
<text x="277.7" y="94.5" transform="rotate(-90 277.7 94.5)">VSS</text>
<text x="281.1" y="94.5" transform="rotate(-90 281.1 94.5)">SDA</text>
<text x="79.6" y="105" transform="rotate(-90 79.6 105)">P$1_GND</text>
<text x="86.5" y="105" transform="rotate(-90 86.5 105)">P$2_MISO</text>
<text x="93.5" y="105" transform="rotate(-90 93.5 105)">P$3_MOSI</text>
<text x="100.4" y="105" transform="rotate(-90 100.4 105)">P$4_SCK</text>
<text x="107.4" y="105" transform="rotate(-90 107.4 105)">P$5_NSS</text>
<text x="114.3" y="105" transform="rotate(-90 114.3 105)">P$6_RESET</text>
<text x="121.3" y="105" transform="rotate(-90 121.3 105)">P$7_DIO5</text>
<text x="128.2" y="105" transform="rotate(-90 128.2 105)">P$8_GND</text>
<text x="204.7" y="105" transform="rotate(-90 204.7 105)">P$1_RES</text>
<text x="208.2" y="105" transform="rotate(-90 208.2 105)">P$2_SS</text>
<text x="211.6" y="105" transform="rotate(-90 211.6 105)">P$3_TP</text>
<text x="215.1" y="105" transform="rotate(-90 215.1 105)">P$4_EI0</text>
<text x="218.6" y="105" transform="rotate(-90 218.6 105)">P$5_UBS-</text>
<text x="222.1" y="105" transform="rotate(-90 222.1 105)">P$6_UBS+</text>
<text x="225.5" y="105" transform="rotate(-90 225.5 105)">P$7_VUSB</text>
<text x="229" y="105" transform="rotate(-90 229 105)">P$8_RES1</text>
<text x="232.5" y="105" transform="rotate(-90 232.5 105)">P$9_VCCRF</text>
<text x="236" y="105" transform="rotate(-90 236 105)">P$10_GND</text>
<text x="239.4" y="105" transform="rotate(-90 239.4 105)">P$11_RFIN</text>
<text x="242.9" y="105" transform="rotate(-90 242.9 105)">P$12_GND2 P$13_GND3</text>
<text x="272.7" y="102.6" transform="rotate(-90 272.7 102.6)">1</text>
<text x="276.1" y="102.6" transform="rotate(-90 276.1 102.6)">2</text>
<text x="279.6" y="102.6" transform="rotate(-90 279.6 102.6)">3</text>
<text x="203.2" y="113" transform="rotate(-90 203.2 113)">1</text>
<text x="206.6" y="113" transform="rotate(-90 206.6 113)">2</text>
<text x="210.1" y="113" transform="rotate(-90 210.1 113)">3</text>
<text x="213.6" y="113" transform="rotate(-90 213.6 113)">4</text>
<text x="217.1" y="113" transform="rotate(-90 217.1 113)">5</text>
<text x="220.5" y="113" transform="rotate(-90 220.5 113)">6</text>
<text x="224" y="113" transform="rotate(-90 224 113)">7</text>
<text x="227.5" y="113" transform="rotate(-90 227.5 113)">8</text>
<text x="231" y="113" transform="rotate(-90 231 113)">9</text>
<text x="78" y="116.6" transform="rotate(-90 78 116.6)">P$1</text>
<text x="85" y="116.6" transform="rotate(-90 85 116.6)">P$2</text>
<text x="91.9" y="116.6" transform="rotate(-90 91.9 116.6)">P$3</text>
<text x="98.9" y="116.6" transform="rotate(-90 98.9 116.6)">P$4</text>
<text x="105.8" y="116.6" transform="rotate(-90 105.8 116.6)">P$5</text>
<text x="112.8" y="116.6" transform="rotate(-90 112.8 116.6)">P$6</text>
<text x="119.7" y="116.6" transform="rotate(-90 119.7 116.6)">P$7</text>
<text x="126.7" y="116.6" transform="rotate(-90 126.7 116.6)">P$8</text>
<text x="234.4" y="114.6" transform="rotate(-90 234.4 114.6)">10</text>
<text x="237.9" y="114.4" transform="rotate(-90 237.9 114.4)">11</text>
<text x="241.4" y="114.6" transform="rotate(-90 241.4 114.6)">12</text>
<text x="90" y="223.1" transform="rotate(-90 90 223.1)">VIN</text>
<text x="97" y="223.1" transform="rotate(-90 97 223.1)">GND</text>
<text x="103.9" y="223.1" transform="rotate(-90 103.9 223.1)">SCL</text>
<text x="110.9" y="223.1" transform="rotate(-90 110.9 223.1)">SDA</text>
<text x="142.1" y="223.1" transform="rotate(-90 142.1 223.1)">VIN</text>
<text x="149.1" y="223.1" transform="rotate(-90 149.1 223.1)">GND</text>
<text x="156" y="223.1" transform="rotate(-90 156 223.1)">SCL</text>
<text x="163" y="223.1" transform="rotate(-90 163 223.1)">SDA</text>
<text x="204.7" y="223.1" transform="rotate(-90 204.7 223.1)">VCC</text>
<text x="208.2" y="223.1" transform="rotate(-90 208.2 223.1)">GND</text>
<text x="211.6" y="223.1" transform="rotate(-90 211.6 223.1)">SCL</text>
<text x="215.1" y="223.1" transform="rotate(-90 215.1 223.1)">SDA</text>
<text x="218.6" y="223.1" transform="rotate(-90 218.6 223.1)">EDA</text>
<text x="222.1" y="223.1" transform="rotate(-90 222.1 223.1)">ECL</text>
<text x="225.5" y="223.1" transform="rotate(-90 225.5 223.1)">ADO</text>
<text x="229" y="223.1" transform="rotate(-90 229 223.1)">INT</text>
<text x="232.5" y="223.1" transform="rotate(-90 232.5 223.1)">NCS</text>
<text x="236" y="223.1" transform="rotate(-90 236 223.1)">FSYNC</text>
<text x="88.5" y="234.7" transform="rotate(-90 88.5 234.7)">P$1</text>
<text x="95.4" y="234.7" transform="rotate(-90 95.4 234.7)">P$2</text>
<text x="102.4" y="234.7" transform="rotate(-90 102.4 234.7)">P$3</text>
<text x="109.3" y="234.7" transform="rotate(-90 109.3 234.7)">P$4</text>
<text x="140.6" y="234.7" transform="rotate(-90 140.6 234.7)">P$1</text>
<text x="147.5" y="234.7" transform="rotate(-90 147.5 234.7)">P$2</text>
<text x="154.5" y="234.7" transform="rotate(-90 154.5 234.7)">P$3</text>
<text x="161.4" y="234.7" transform="rotate(-90 161.4 234.7)">P$4</text>
<text x="203.2" y="234.7" transform="rotate(-90 203.2 234.7)">P$1</text>
<text x="206.6" y="234.7" transform="rotate(-90 206.6 234.7)">P$2</text>
<text x="210.1" y="234.7" transform="rotate(-90 210.1 234.7)">P$3</text>
<text x="213.6" y="234.7" transform="rotate(-90 213.6 234.7)">P$4</text>
<text x="217.1" y="234.7" transform="rotate(-90 217.1 234.7)">P$5</text>
<text x="220.5" y="234.7" transform="rotate(-90 220.5 234.7)">P$6</text>
<text x="224" y="234.7" transform="rotate(-90 224 234.7)">P$7</text>
<text x="227.5" y="234.7" transform="rotate(-90 227.5 234.7)">P$8</text>
<text x="231" y="234.7" transform="rotate(-90 231 234.7)">P$9</text>
<text x="234.4" y="236.4" transform="rotate(-90 234.4 236.4)">P$10</text>
<text x="50.2" y="275.2" transform="rotate(-90 50.2 275.2)">6</text>
<text x="53.7" y="275.2" transform="rotate(-90 53.7 275.2)">5</text>
<text x="57.2" y="275.2" transform="rotate(-90 57.2 275.2)">4</text>
<text x="60.7" y="275.2" transform="rotate(-90 60.7 275.2)">3</text>
<text x="64.1" y="275.2" transform="rotate(-90 64.1 275.2)">2</text>
<text x="67.6" y="275.2" transform="rotate(-90 67.6 275.2)">1</text>
<text x="98.9" y="302.3" transform="rotate(-90 98.9 302.3)">23</text>
<text x="102.4" y="302.3" transform="rotate(-90 102.4 302.3)">24</text>
<text x="105.8" y="302.3" transform="rotate(-90 105.8 302.3)">25</text>
<text x="109.3" y="302.3" transform="rotate(-90 109.3 302.3)">26</text>
<text x="112.8" y="302.3" transform="rotate(-90 112.8 302.3)">27</text>
<text x="116.3" y="302.3" transform="rotate(-90 116.3 302.3)">28</text>
<text x="119.7" y="302.3" transform="rotate(-90 119.7 302.3)">19</text>
<text x="123.2" y="302.3" transform="rotate(-90 123.2 302.3)">22</text>
<text x="130.2" y="302.3" transform="rotate(-90 130.2 302.3)">30</text>
<text x="133.6" y="302.3" transform="rotate(-90 133.6 302.3)">31</text>
<text x="137.1" y="302.3" transform="rotate(-90 137.1 302.3)">32</text>
<text x="140.6" y="302.3" transform="rotate(-90 140.6 302.3)">1</text>
<text x="144.1" y="302.3" transform="rotate(-90 144.1 302.3)">2</text>
<text x="147.5" y="302.3" transform="rotate(-90 147.5 302.3)">9</text>
<text x="151" y="302.3" transform="rotate(-90 151 302.3)">10</text>
<text x="154.5" y="302.3" transform="rotate(-90 154.5 302.3)">11</text>
<text x="161.4" y="302.3" transform="rotate(-90 161.4 302.3)">12</text>
<text x="164.9" y="302.3" transform="rotate(-90 164.9 302.3)">13</text>
<text x="168.4" y="302.3" transform="rotate(-90 168.4 302.3)">14</text>
<text x="171.9" y="302.3" transform="rotate(-90 171.9 302.3)">15</text>
<text x="175.3" y="302.3" transform="rotate(-90 175.3 302.3)">16</text>
<text x="178.8" y="302.3" transform="rotate(-90 178.8 302.3)">17</text>
<text x="121.3" y="313.8" transform="rotate(-90 121.3 313.8)">ADC6</text>
<text x="124.8" y="313.8" transform="rotate(-90 124.8 313.8)">ADC7</text>
<text x="149.1" y="317" transform="rotate(-90 149.1 317)">PD5(T1)</text>
<text x="100.4" y="321.4" transform="rotate(-90 100.4 321.4)">PC0(ADC0)</text>
<text x="103.9" y="321.4" transform="rotate(-90 103.9 321.4)">PC1(ADC1)</text>
<text x="107.4" y="321.4" transform="rotate(-90 107.4 321.4)">PC2(ADC2)</text>
<text x="110.9" y="321.4" transform="rotate(-90 110.9 321.4)">PC3(ADC3)</text>
<text x="131.7" y="319.8" transform="rotate(-90 131.7 319.8)">PD0(RXD)</text>
<text x="135.2" y="319.5" transform="rotate(-90 135.2 319.5)">PD1(TXD)</text>
<text x="138.7" y="320" transform="rotate(-90 138.7 320)">PD2(INT0)</text>
<text x="142.1" y="320" transform="rotate(-90 142.1 320)">PD3(INT1)</text>
<text x="145.6" y="323.9" transform="rotate(-90 145.6 323.9)">PD4(XCK/T0)</text>
<text x="152.6" y="320.2" transform="rotate(-90 152.6 320.2)">PD6(AIN0)</text>
<text x="156" y="320.2" transform="rotate(-90 156 320.2)">PD7(AIN1)</text>
<text x="163" y="318.4" transform="rotate(-90 163 318.4)">PB0(ICP)</text>
<text x="166.5" y="321.5" transform="rotate(-90 166.5 321.5)">PB1(OC1A)</text>
<text x="176.9" y="321" transform="rotate(-90 176.9 321)">PB4(MISO)</text>
<text x="180.4" y="319.5" transform="rotate(-90 180.4 319.5)">PB5(SCK)</text>
<text x="114.3" y="328.3" transform="rotate(-90 114.3 328.3)">PC4(ADC4/SDA)</text>
<text x="117.8" y="328" transform="rotate(-90 117.8 328)">PC5(ADC5/SCL)</text>
<text x="169.9" y="326.2" transform="rotate(-90 169.9 326.2)">PB2(SS/OC1B)</text>
<text x="173.4" y="327.9" transform="rotate(-90 173.4 327.9)">PB3(MOSI/OC2)</text>
<text x="222.1" y="337.8" transform="rotate(-90 222.1 337.8)">DAT2</text>
<text x="225.5" y="337.8" transform="rotate(-90 225.5 337.8)">CD/DAT3(CS)</text>
<text x="229" y="337.8" transform="rotate(-90 229 337.8)">CMD(DI)</text>
<text x="232.5" y="337.8" transform="rotate(-90 232.5 337.8)">VDD</text>
<text x="236" y="337.8" transform="rotate(-90 236 337.8)">CLK(SCLK)</text>
<text x="239.4" y="337.8" transform="rotate(-90 239.4 337.8)">VSS</text>
<text x="242.9" y="337.8" transform="rotate(-90 242.9 337.8)">DAT0(DO)</text>
<text x="246.4" y="337.8" transform="rotate(-90 246.4 337.8)">DAT1</text>
<text x="249.9" y="337.8" transform="rotate(-90 249.9 337.8)">CARD</text>
<text x="220.5" y="345.8" transform="rotate(-90 220.5 345.8)">1</text>
<text x="224" y="345.8" transform="rotate(-90 224 345.8)">2</text>
<text x="227.5" y="345.8" transform="rotate(-90 227.5 345.8)">3</text>
<text x="231" y="345.8" transform="rotate(-90 231 345.8)">4</text>
<text x="234.4" y="345.8" transform="rotate(-90 234.4 345.8)">5</text>
<text x="237.9" y="345.8" transform="rotate(-90 237.9 345.8)">6</text>
<text x="241.4" y="345.8" transform="rotate(-90 241.4 345.8)">7</text>
<text x="244.9" y="345.8" transform="rotate(-90 244.9 345.8)">8</text>
<text x="248.3" y="345.8" transform="rotate(-90 248.3 345.8)">9</text>
<text x="58.7" y="351.9" transform="rotate(-90 58.7 351.9)">IN</text>
<text x="100.4" y="351.7" transform="rotate(-90 100.4 351.7)">PC6(/RESET)</text>
<text x="107.4" y="351.7" transform="rotate(-90 107.4 351.7)">AVCC</text>
<text x="110.9" y="351.7" transform="rotate(-90 110.9 351.7)">VCC</text>
<text x="121.3" y="351.7" transform="rotate(-90 121.3 351.7)">AREF</text>
<text x="135.2" y="351.7" transform="rotate(-90 135.2 351.7)">PB6(XTAL1/TOSC1)</text>
<text x="142.1" y="351.7" transform="rotate(-90 142.1 351.7)">PB7(XTAL2/TOSC2)</text>
<text x="176.9" y="351.7" transform="rotate(-90 176.9 351.7)">AGND</text>
<text x="180.4" y="351.7" transform="rotate(-90 180.4 351.7)">GND</text>
<text x="63.9" y="358" transform="rotate(-90 63.9 358)">ADJ</text>
<text x="105.8" y="358.6" transform="rotate(-90 105.8 358.6)">18</text>
<text x="109.3" y="359.8" transform="rotate(-90 109.3 359.8)">4</text>
<text x="109.3" y="358.1" transform="rotate(-90 109.3 358.1)">*2</text>
<text x="119.7" y="358.6" transform="rotate(-90 119.7 358.6)">20</text>
<text x="133.6" y="357" transform="rotate(-90 133.6 357)">7</text>
<text x="140.6" y="357" transform="rotate(-90 140.6 357)">8</text>
<text x="175.3" y="358.6" transform="rotate(-90 175.3 358.6)">21</text>
<text x="178.8" y="359.8" transform="rotate(-90 178.8 359.8)">3</text>
<text x="178.8" y="358.1" transform="rotate(-90 178.8 358.1)">*2</text>
<text x="58.7" y="362.1" transform="rotate(-90 58.7 362.1)">OUT</text>
<text x="98.9" y="361.3" transform="rotate(-90 98.9 361.3)">29</text>
<text x="105.8" y="390.1" transform="rotate(-180 105.8 390.1)">P$2</text>
<text x="126" y="390.1" transform="rotate(-180 126 390.1)">P$1</text>
</g>
<g font-size="2.5" fill="#808080">
<text x="201" y="5.6" transform="rotate(-90 201 5.6)">3V3</text>
<text x="201" y="47.3" transform="rotate(-90 201 47.3)">3V3</text>
<text x="214.9" y="54.3" transform="rotate(-90 214.9 54.3)">RX_GPS</text>
<text x="218.4" y="54.3" transform="rotate(-90 218.4 54.3)">TX_GPS</text>
<text x="221.9" y="54.3" transform="rotate(-90 221.9 54.3)">SCL2</text>
<text x="225.4" y="54.3" transform="rotate(-90 225.4 54.3)">SDA2</text>
<text x="274" y="54.3" transform="rotate(-90 274 54.3)">3V3</text>
<text x="62" y="101.2" transform="rotate(-90 62 101.2)">LoRa Transceiver will share information</text>
<text x="64.6" y="101.2" transform="rotate(-90 64.6 101.2)">with the Ground Station</text>
<text x="274" y="116" transform="rotate(-90 274 116)">SCL2</text>
<text x="281" y="116.3" transform="rotate(-90 281 116.3)">SDA2</text>
<text x="204.5" y="242.8" transform="rotate(-90 204.5 242.8)">3V3</text>
<text x="211.5" y="243.3" transform="rotate(-90 211.5 243.3)">SCL</text>
<text x="214.9" y="243.5" transform="rotate(-90 214.9 243.5)">SDA</text>
<text x="58.6" y="266.3" transform="rotate(-90 58.6 266.3)">3V3</text>
<text x="62" y="266.3" transform="rotate(-90 62 266.3)">RX</text>
<text x="65.5" y="266.3" transform="rotate(-90 65.5 266.3)">TX</text>
<text x="69" y="266.3" transform="rotate(-90 69 266.3)">DTR</text>
<text x="180.2" y="290.6" transform="rotate(-90 180.2 290.6)">SCK</text>
<text x="100.3" y="294.1" transform="rotate(-90 100.3 294.1)">BAT_MEAS</text>
<text x="114.2" y="294.1" transform="rotate(-90 114.2 294.1)">SDA</text>
<text x="117.6" y="294.1" transform="rotate(-90 117.6 294.1)">SCL</text>
<text x="131.5" y="294.1" transform="rotate(-90 131.5 294.1)">RX</text>
<text x="135" y="294.1" transform="rotate(-90 135 294.1)">TX</text>
<text x="138.5" y="294.1" transform="rotate(-90 138.5 294.1)">RFM96W_INT</text>
<text x="142" y="294.1" transform="rotate(-90 142 294.1)">RX_GPS</text>
<text x="145.4" y="294.1" transform="rotate(-90 145.4 294.1)">TX_GPS</text>
<text x="152.4" y="294.1" transform="rotate(-90 152.4 294.1)">CS_SD</text>
<text x="155.9" y="294.1" transform="rotate(-90 155.9 294.1)">CS_RFM96W</text>
<text x="162.8" y="294.1" transform="rotate(-90 162.8 294.1)">RFM96W_RST</text>
<text x="173.2" y="294.1" transform="rotate(-90 173.2 294.1)">MOSI</text>
<text x="176.7" y="294.1" transform="rotate(-90 176.7 294.1)">MISO</text>
<text x="41.2" y="314.3" transform="rotate(-90 41.2 314.3)">VCC_FC</text>
<text x="58.6" y="320.8" transform="rotate(-90 58.6 320.8)">BAT_MEAS</text>
<text x="58.6" y="335.8" transform="rotate(-90 58.6 335.8)">3V3</text>
<text x="210.6" y="341" transform="rotate(-90 210.6 341)">SD Card in SPI Mode.</text>
<text x="267.1" y="341" transform="rotate(-90 267.1 341)">Ensure SD Card willl not</text>
<text x="269.7" y="341" transform="rotate(-90 269.7 341)">eject under flight forces</text>
<text x="228.8" y="359.4" transform="rotate(-90 228.8 359.4)">MOSI</text>
<text x="235.8" y="358.2" transform="rotate(-90 235.8 358.2)">SCK</text>
<text x="242.7" y="359.4" transform="rotate(-90 242.7 359.4)">MISO</text>
<text x="225.4" y="361.3" transform="rotate(-90 225.4 361.3)">CS_SD</text>
<text x="55.9" y="367.9" transform="rotate(-180 55.9 367.9)">VCC_FC</text>
<text x="107.2" y="368" transform="rotate(-90 107.2 368)">3V3</text>
<text x="71.6" y="372.3" transform="rotate(-90 71.6 372.3)">*Tantalum</text>
<text x="232.3" y="378.4" transform="rotate(-90 232.3 378.4)">3V3</text>
<text x="100.3" y="413.8" transform="rotate(-90 100.3 413.8)">DTR</text>
</g>
<g font-size="2.5" fill="#c90d0c">
<text x="60.6" y="338.4" transform="rotate(-180 60.6 338.4)">+</text>
<text x="60.6" y="366.2" transform="rotate(-180 60.6 366.2)">+</text>
</g>
<text font-size="1.9" fill="#808080" x="251.6" y="317.7" transform="rotate(-180 251.6 317.7)">TransFlash holder</text>
<g font-size="1.5" fill="#808080">
<text x="43.8" y="388.8" transform="rotate(-90 43.8 388.8)">.hobbyrc.co.uk/gnb-450mah-1s-80c-lihv-battery-ph20</text>
<text x="42.2" y="396.2" transform="rotate(-90 42.2 396.2)">Battery:</text>
<text x="43.8" y="396.2" transform="rotate(-90 43.8 396.2)">https:/ w</text>
</g>
</svg>
